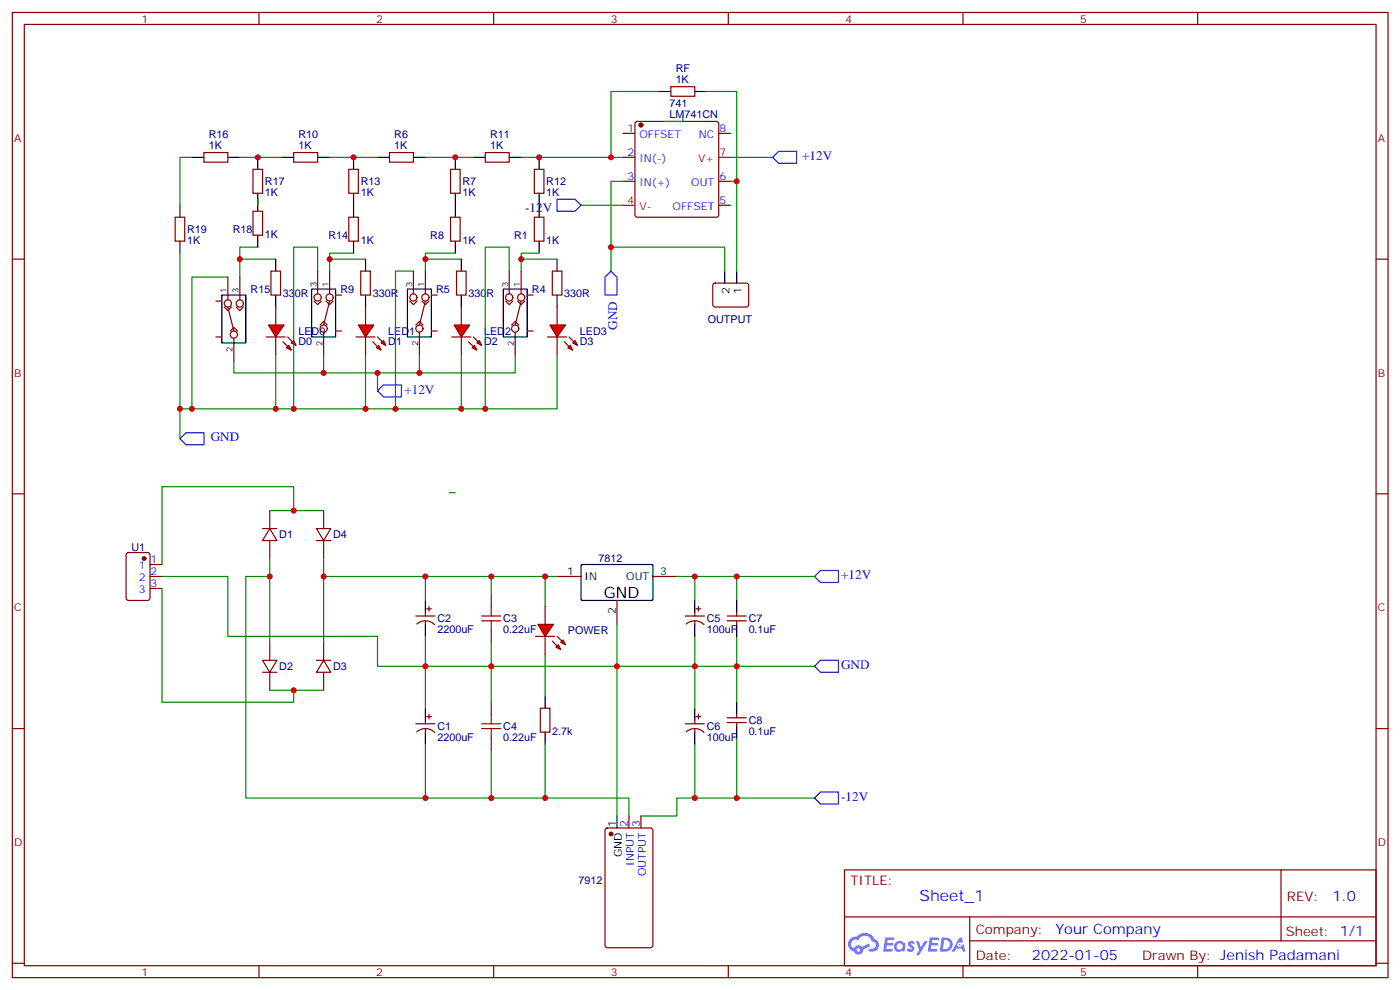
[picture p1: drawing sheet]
<svg xmlns="http://www.w3.org/2000/svg" width="413mm" height="292mm" viewBox="0 0 413 292" stroke-linecap="round" stroke-linejoin="round" font-family="sans-serif">
<g fill="none" stroke="#870000" stroke-width=".35">
<path d="M3.6 3.7h405.4v284.3h-405.4zM7.2 7.2h398.2v277.3h-398.2zM76.3 3.7v3.5M145.5 3.7v3.5M214.6 3.7v3.5M283.7 3.7v3.5M352.9 3.7v3.5M3.6 76.3h3.6M405.4 76.3h3.6M3.6 145.5h3.6M405.4 145.5h3.6M3.6 214.6h3.6"/>
<path d="M405.4 214.6h3.6M248.8 256.3h156.6v28.2h-156.6zM377.4 256.3v20.9M248.8 270.1h156.5M285.7 277.2h119.6M285.7 270.1v14.1M3.6 283.8h3.6M76.3 284.5v3.5M145.5 284.5v3.5M214.6 284.5v3.5M283.7 284.5v3.5M352.9 284.5v3.5"/>
<path d="M405.4 283.8h3.6"/>
</g>
<g fill="#5487ff">
<path d="M267.8 277.4a1.22 1.22 0 0 1 1.7 .3l-.4 .6a.47 .47 0 0 0-.3-.4 .47 .47 0 0 0-.5 .2l.2 .2a1.14 1.14 0 0 1 .7 1.7 1.14 1.14 0 0 1-1.9 0l-.2-.2 .5-.5 .7 .4a.29 .29 0 0 0 .4-.2 .29 .29 0 0 0-.3-.4 1.04 1.04 0 0 1-.6-1.7z"/>
<path d="M260.8 276.2h2.4l.3 .2-.1 .5h-1.9l-.1 .9h1.5l.4 .3-.4 .4h-1.6l-.2 1.1 1.8 .1 .1 .3-.1 .3h-2.7z"/>
<path d="M274 276.2h2.3l.3 .2-.1 .5h-1.8l-.1 .9h1.5l.3 .3-.4 .4h-1.6l-.1 1.1 1.7 .1 .2 .3-.2 .3h-2.6z"/>
<path d="M282.7 276.2h.7l.3 1.2-.6 .4a.69 .69 0 0 0-1 .2 .69 .69 0 0 0 .5 1 .69 .69 0 0 0 .8-.6l.5-.3 .6 2.2h-.8l-.2-.9h-1.8l-.5 .9h-.8z"/>
<path d="M269.9 277.3h.8l.6 1.8 1.1-1.8h.9l-2.6 4.2h-.8l.9-1.6z"/>
<path d="M277.5 276.2l-.6 4.1h1.3a2.11 2.11 0 0 0 2.5-2.1 2.11 2.11 0 0 0-2.5-2zM278.2 276.9a1.39 1.39 0 0 1 1.7 1.4 1.39 1.39 0 0 1-1.8 1.3h-.3z"/>
<path d="M263.8 277.8a1.54 1.54 0 0 0-.1 2.2 1.54 1.54 0 0 0 2.2 .1l.6 .2 .3-2.3-.2-.2h-.4a1.49 1.49 0 0 0-2.4 0zM264.1 278.8a.94 .94 0 0 1 1.8 0 .94 .94 0 0 1-1.8 0z"/>
<path d="M250.5 276.6a2.18 2.18 0 0 0 1.1 3.7 1.44 1.44 0 0 0 1.6 .9 1.44 1.44 0 0 0 1.2-1.5l2-1-.5-.7-1.9 .9a1.47 1.47 0 0 0-2.4 .5 1.39 1.39 0 0 1-.7-2 1.39 1.39 0 0 1 2-.4 2.12 2.12 0 0 1 2.2-1.3 2.12 2.12 0 0 1 1.9 1.7 1.14 1.14 0 0 1 1.1 1.4 1.14 1.14 0 0 1-1.7 .7 .43 .43 0 0 0-.5 .4 .43 .43 0 0 0 .4 .4 1.98 1.98 0 0 0 2.5-1.2 1.98 1.98 0 0 0-1.2-2.5 3.1 3.1 0 0 0-5.3-.7l-.9 .1zM252.4 279.9a.55 .55 0 0 1 1.1 0 .55 .55 0 0 1-1.1 0z"/>
<circle cx="282.7" cy="278.3" r=".26"/>
</g>
<circle cx="188.8" cy="36.8" r=".53" fill="#870000" stroke="#870000" stroke-width=".35"/>
<g fill="none" stroke="#870000" stroke-width=".35">
<path d="M183.6 39.3h3.5M187.3 36l.5-.2h23.3l.5 .2 .2 .5v26.8l-.3 .5-.4 .2h-23.3l-.5-.2-.2-.5v-26.8zM197.7 25.5h7v2.9h-7zM211.8 39.3h3.5M60.1 44.9h7v2.9h-7zM74.5 49.9h2.9v7h-2.9zM86.5 44.9h7.1v2.9h-7.1zM102.8 49.9h2.8v7h-2.8zM114.8 44.9h7v2.9h-7zM132.8 49.9h2.8v7h-2.8zM143 44.9h7v2.9h-7zM157.4 49.9h2.9v7h-2.9z"/>
<path d="M183.6 46.4h3.5M183.6 53.4h3.5M211.8 53.4h3.5M51.6 64h2.8v7h-2.8zM74.5 62.2h2.9v7.1h-2.9zM79.8 79.9h2.9v7h-2.9zM102.8 64h2.8v7h-2.8zM106.3 79.9h2.8v7h-2.8zM132.8 64h2.8v7h-2.8zM134.5 79.9h2.8v7h-2.8zM157.4 64h2.9v7h-2.9zM162.7 79.9h2.9v7h-2.9z"/>
<path d="M211.8 60.5h3.5M210.2 83.6l.5-.2 9.5 .1 .4 .6-.1 5.9-.6 .5-9.5-.1-.4-.7v-5.6zM77.4 155.7h4.2M79.5 155.7l2.1 3.5h-4.2zM79.5 150.4v5.3M79.5 159.2v5.3M93.2 155.7h4.3l-2.1 3.5zM93.2 159.2h4.3M95.4 150.4v5.3M95.4 159.2v5.3M125.7 179.4h1.4M126.4 178.6v1.5"/>
<path d="M144.7 175.1v3.5M164.1 169.8h7.1M181.8 176.9v7M192.4 169.8h7M205.1 179.4h1.4M205.8 178.6v1.5M77.4 194.5h4.2l-2.1 3.5zM77.4 198h4.2M79.5 189.2v5.3M79.5 198v5.3M93.2 194.5h4.3M95.4 194.5l2.1 3.5h-4.3z"/>
<path d="M95.4 189.2v5.3M95.4 198v5.3M122.5 181.5h5.7M122.8 183.9a3.8 3.8 0 0 1 5.2 .1M125.3 180.4v1.1M125.3 182.9v1M144.7 185.7v3.5M201.9 181.5h5.6M202.2 183.9a3.8 3.8 0 0 1 5.2 .1M204.7 180.4v1.1M204.7 182.9v1M122.5 213.2h5.7"/>
<path d="M122.8 215.6a3.8 3.8 0 0 1 5.2 .2M125.3 212.2v1M125.3 214.6v1.1M125.7 211.1h1.4M126.4 210.4v1.4M144.7 206.9v3.5M144.7 217.5v3.5M159.2 208.6h2.8v7.1h-2.8z"/>
</g>
<path d="M211.8 46.4h3.5M183.6 60.5h3.5" fill="none" stroke="#f00" stroke-width=".35"/>
<g fill="none" stroke="#000" stroke-width=".35">
<path d="M194.1 27h3.6M204.7 27h3.5M56.6 46.4h3.5M67.1 46.4h3.6M76 46.4v3.5M76 56.9v5.3M83 46.4h3.5M93.6 46.4h3.5M104.2 46.4v3.5M104.2 56.9v7.1M111.2 46.4h3.6M121.8 46.4h3.5"/>
<path d="M134.2 46.4v3.5M134.2 56.9v7.1M139.5 46.4h3.5M150 46.4h3.6M158.9 46.4v3.5M158.9 56.9v7.1M53 60.5v3.5M53 71v3.6M76 69.3v3.5M81.2 76.3v3.6M104.2 71v3.6M107.7 76.3v3.6"/>
<path d="M134.2 71v3.6M135.9 76.3v3.6M158.9 71v3.6M164.1 76.3v3.6M213.5 79.9v3.5M217.1 79.9v3.5M81.2 86.9v3.6M107.7 86.9v3.6M135.9 86.9v3.6M164.1 86.9v3.6M125.3 176.9v3.5M171.3 166.5l.3-.2h20.6l.2 .4-.1 10-.3 .2-20.6-.1-.2-.3z"/>
<path d="M204.7 176.9v3.5M125.3 183.9v3.6M204.7 183.9v3.6M125.3 208.6v3.6M125.3 215.7v3.5M160.6 205.1v3.5M160.6 215.7v3.5"/>
</g>
<g fill="none" stroke="#008700" stroke-width=".35">
<path d="M194.1 27h-14.1v19.4M201.2 34v1.8h-5.3M208.2 27h8.9v26.4M56.6 46.4h-3.6v14.1M76 46.4h7M104.2 46.4h7M134.2 46.4h5.3M158.9 46.4h24.7M183.6 53.4h-3.6v19.4h33.5v7.1M215.3 53.4h1.8v26.5M215.3 46.4h12.3M53 74.6v45.8h111.1v-15.8"/>
<path d="M70.7 76.3h10.5M76 72.8h-5.3v8.8M97.1 76.3h10.6M104.2 74.6h-7.1v5.3M125.3 76.3h10.6M134.2 74.6h-8.9v5.3M153.6 76.3h10.5M158.9 74.6h-5.3v5.3M171.2 60.5h12.4M180 72.8v7.1M81.2 104.6v15.8M95.4 104.6v5.3h-26.5v-3.6"/>
<path d="M107.7 104.6v15.8M111.2 109.9v5.2M123.6 104.6v5.3h-28.2M135.9 104.6v15.8M151.8 104.6v5.3h-28.2M53 120.4v8.9M79.5 150.4h15.9M47.7 169.8h19.4v17.7h44.1v8.8h14.1v12.3M79.5 164.5v24.7M95.4 169.8h65.2v8.8M95.4 164.5v24.7M204.7 176.9v-7.1h12.4v7.1"/>
<path d="M217.1 169.8h22.9M144.7 189.2v7.1h-19.4M160.6 192.8v12.3M181.8 183.9v12.4h-37.1v10.6M217.1 187.5v8.8h-35.3v44.1M240 196.3h-22.9v10.6M79.5 203.3h15.9M125.3 219.2v15.9M240 235.1h-40.6v5.3h-10.6"/>
</g>
<path d="M144.7 178.6v2.9M141.9 181.5h5.7M141.9 182.9h5.7M144.7 182.9v2.8M141.9 213.2h5.7M141.9 214.6h5.7M144.7 210.4v2.8M144.7 214.6v2.9" fill="none" stroke="#a10000" stroke-width=".35"/>
<path d="M164.1 58.7h5.3l1.8 1.8-1.8 1.7h-5.3zM227.6 46.4l1.8-1.8h5.3v3.5h-5.3zM180 79.9l1.8 1.7v5.3h-3.5v-5.3zM111.2 115.1l1.8-1.7h5.3v3.5h-5.3zM53 129.3l1.8-1.8h5.3v3.5h-5.3zM240 169.8l1.8-1.7h5.3v3.5h-5.3zM240 196.3l1.8-1.8h5.3v3.5h-5.3zM240 235.1l1.8-1.8h5.3v3.6h-5.3z" fill="none" stroke="#00f" stroke-width=".35"/>
<g fill="#f00" stroke="#870000" stroke-width=".35">
<path d="M79.1 95.7h4.6l-2.5 3.6z"/>
<path d="M78.4 99.3h5.7z"/>
</g>
<g fill="#870000" stroke="#870000" stroke-width=".35">
<path d="M84.8 99.3l1.4 1.4z"/>
<path d="M83.4 100.7l1.4 1.4z"/>
</g>
<g fill="#f00" stroke="#870000" stroke-width=".35">
<path d="M85.8 101l.7-.7 .7 1.4z"/>
<path d="M85.1 101.7l.7 1.5-1.4-.8z"/>
</g>
<path d="M81.2 90.5v5.2M81.2 99.3v5.3" fill="none" stroke="#870000" stroke-width=".35"/>
<g fill="#f00" stroke="#870000" stroke-width=".35">
<path d="M105.6 95.7h4.6l-2.5 3.6z"/>
<path d="M104.9 99.3h5.6z"/>
</g>
<g fill="#870000" stroke="#870000" stroke-width=".35">
<path d="M111.2 99.3l1.4 1.4z"/>
<path d="M109.8 100.7l1.4 1.4z"/>
</g>
<g fill="#f00" stroke="#870000" stroke-width=".35">
<path d="M112.3 101l.7-.7 .7 1.4z"/>
<path d="M110.9 102.4l.7-.7 .7 1.5z"/>
</g>
<path d="M107.7 90.5v5.2M107.7 99.3v5.3" fill="none" stroke="#870000" stroke-width=".35"/>
<g fill="#f00" stroke="#870000" stroke-width=".35">
<path d="M133.8 95.7h4.6l-2.5 3.6z"/>
<path d="M133.1 99.3h5.6z"/>
</g>
<g fill="#870000" stroke="#870000" stroke-width=".35">
<path d="M139.5 99.3l1.4 1.4z"/>
<path d="M138 100.7l1.5 1.4z"/>
</g>
<g fill="#f00" stroke="#870000" stroke-width=".35">
<path d="M140.5 101l.7-.7 .7 1.4z"/>
<path d="M139.1 102.4l.7-.7 .7 1.5z"/>
</g>
<path d="M135.9 90.5v5.2M135.9 99.3v5.3" fill="none" stroke="#870000" stroke-width=".35"/>
<g fill="#f00" stroke="#870000" stroke-width=".35">
<path d="M162 95.7h4.6l-2.5 3.6z"/>
<path d="M161.3 99.3h5.7z"/>
</g>
<g fill="#870000" stroke="#870000" stroke-width=".35">
<path d="M167.7 99.3l1.4 1.4z"/>
<path d="M166.3 100.7l1.4 1.4z"/>
</g>
<g fill="#f00" stroke="#870000" stroke-width=".35">
<path d="M168.7 101l.7-.7 .7 1.4z"/>
<path d="M167.3 102.4l.7-.7 .7 1.5z"/>
</g>
<path d="M164.1 90.5v5.2M164.1 99.3v5.3" fill="none" stroke="#870000" stroke-width=".35"/>
<g fill="#f00" stroke="#870000" stroke-width=".35">
<path d="M158.5 183.9h4.6l-2.5 3.6z"/>
<path d="M157.8 187.5h5.6z"/>
</g>
<g fill="#870000" stroke="#870000" stroke-width=".35">
<path d="M164.1 187.5l1.5 1.4z"/>
<path d="M162.7 188.9l1.4 1.4z"/>
</g>
<g fill="#f00" stroke="#870000" stroke-width=".35">
<path d="M165.2 189.2l.7-.7 .7 1.4z"/>
<path d="M163.8 190.6l.7-.7 .7 1.4z"/>
</g>
<g fill="none" stroke="#870000" stroke-width=".35">
<path d="M93.6 79.9v6.7M97.1 79.9v6.7M121.8 79.9v6.7M125.3 79.9v6.7M150 79.9v6.7M153.6 79.9v6.7M63.6 99.3h1.8M63.6 88.7h1.8M66.1 90.5l1 1 1.1-1M67.1 90.5l1.8 7M67.1 81.6v6.7M67.8 97.5l1.1-1.1 1.1 1.1"/>
<path d="M68.9 99.6v6.7M69.6 90.5l1.1 1 1-1M70.7 81.6v6.7M92.5 88.7l1.1 1 1.1-1M94.3 95.7l1.1-1 1 1M95.4 97.9v6.7M96.1 88.7l1 1 1.1-1M97.1 88.7l-1.7 7M98.9 97.5h1.7M98.9 86.9h1.7M120.8 88.7l1 1 1.1-1M122.5 95.7l1.1-1 1 1"/>
<path d="M123.6 97.9v6.7M124.3 88.7l1 1 1.1-1M125.3 88.7l-1.7 7M127.1 97.5h1.8M127.1 86.9h1.8M149 88.7l1 1 1.1-1M150.7 95.7l1.1-1 1.1 1M151.8 97.9v6.7M152.5 88.7l1.1 1 1-1M153.6 88.7l-1.8 7M155.3 97.5h1.8M155.3 86.9h1.8"/>
<path d="M37.4 163l.5-.2h5.6l.6 .4 .1 13-.5 .6-5.8 .1-.7-.5-.1-12.9zM44.2 166.3h3.5M44.2 169.8h3.5M44.2 173.4h3.5M160.6 178.6v5.3M160.6 187.5v5.3M214.2 182.9h5.7M214.2 181.5h5.7M217.1 180.4v1.1M217.1 182.9v1M201.9 213.2h5.6M202.2 215.6a3.8 3.8 0 0 1 5.2 .2"/>
<path d="M204.7 212.2v1M204.7 214.6v1.1M205.1 211.1h1.4M205.8 210.4v1.4M214.2 212.9h5.7M214.2 211.5h5.7M217.1 210.4v1.1M217.1 212.9v1M178.5 244.1l.5-.2h12.7l.6 .4 .1 34.2-.5 .6-12.9 .1-.7-.5v-34.1zM185.3 240.4v3.5M188.8 240.4v3.5"/>
<circle cx="67.1" cy="89.4" r="1.06"/>
<circle cx="68.9" cy="98.6" r="1.06"/>
<circle cx="70.7" cy="89.4" r="1.06"/>
<circle cx="93.6" cy="87.6" r="1.06"/>
<circle cx="95.4" cy="96.8" r="1.06"/>
<circle cx="97.1" cy="87.6" r="1.06"/>
<circle cx="121.8" cy="87.6" r="1.06"/>
<circle cx="123.6" cy="96.8" r="1.06"/>
<circle cx="125.3" cy="87.6" r="1.06"/>
<circle cx="150" cy="87.6" r="1.06"/>
<circle cx="151.8" cy="96.8" r="1.06"/>
<circle cx="153.6" cy="87.6" r="1.06"/>
</g>
<g fill="none" stroke="#008700" stroke-width=".35">
<path d="M70.7 46.4h5.3M76 58.7v1.8M97.1 46.4h7.1M125.3 46.4h8.9M153.6 46.4h5.3M93.6 79.9v-7.1h-7.1v47.6M121.8 79.9h-5.3v40.5M150 79.9v-7.1h-7v47.6M67.1 81.6h-10.5v38.8M86.5 150.4v-7h-38.8v22.9M132.4 145.1h1.8M47.7 173.4v33.5h38.8v-3.6"/>
<path d="M79.5 169.8h-7.1v65.3h112.9v5.3M125.3 169.8v7.1M144.7 169.8v5.3M160.6 169.8h3.5M199.4 169.8h5.3M125.3 187.5v8.8M204.7 187.5v21.1M160.6 219.2v15.9M204.7 219.2v15.9M217.1 217.5v17.6M144.7 221v14.1"/>
</g>
<path d="M65.4 86.9h7v14.1h-7zM91.8 85.2h7.1v14.1h-7.1zM120.1 85.2h7v14.1h-7zM148.3 85.2h7v14.1h-7zM217.1 176.9v3.5M217.1 183.9v3.6M204.7 208.6v3.6M204.7 215.7v3.5M217.1 206.9v3.5M217.1 213.9v3.6M181.8 240.4v3.5" fill="none" stroke="#000" stroke-width=".35"/>
<g fill="#870000" stroke="#870000" stroke-width=".35">
<circle cx="42.4" cy="164.5" r=".53"/>
<circle cx="180" cy="245.7" r=".53"/>
</g>
<g fill="#c00">
<circle cx="180" cy="46.4" r=".88"/>
<circle cx="217.1" cy="53.4" r=".88"/>
<circle cx="153.6" cy="76.3" r=".88"/>
<circle cx="125.3" cy="76.3" r=".88"/>
<circle cx="97.1" cy="76.3" r=".88"/>
<circle cx="81.2" cy="120.4" r=".88"/>
<circle cx="107.7" cy="120.4" r=".88"/>
<circle cx="135.9" cy="120.4" r=".88"/>
<circle cx="217.1" cy="196.3" r=".88"/>
<circle cx="217.1" cy="169.8" r=".88"/>
<circle cx="95.4" cy="109.9" r=".88"/>
<circle cx="123.6" cy="109.9" r=".88"/>
<circle cx="111.2" cy="109.9" r=".88"/>
<circle cx="180" cy="72.8" r=".88"/>
<circle cx="53" cy="120.4" r=".88"/>
<circle cx="56.6" cy="120.4" r=".88"/>
<circle cx="86.5" cy="120.4" r=".88"/>
<circle cx="116.5" cy="120.4" r=".88"/>
<circle cx="143" cy="120.4" r=".88"/>
<circle cx="76" cy="46.4" r=".88"/>
<circle cx="104.2" cy="46.4" r=".88"/>
<circle cx="134.2" cy="46.4" r=".88"/>
<circle cx="158.9" cy="46.4" r=".88"/>
<circle cx="144.7" cy="196.3" r=".88"/>
<circle cx="181.8" cy="196.3" r=".88"/>
<circle cx="204.7" cy="169.8" r=".88"/>
<circle cx="204.7" cy="235.1" r=".88"/>
<circle cx="204.7" cy="196.3" r=".88"/>
<circle cx="217.1" cy="235.1" r=".88"/>
<circle cx="160.6" cy="169.8" r=".88"/>
<circle cx="70.7" cy="76.3" r=".88"/>
<circle cx="125.3" cy="196.3" r=".88"/>
<circle cx="160.6" cy="235.1" r=".88"/>
<circle cx="86.5" cy="150.4" r=".88"/>
<circle cx="86.5" cy="203.3" r=".88"/>
<circle cx="95.4" cy="169.8" r=".88"/>
<circle cx="125.3" cy="169.8" r=".88"/>
<circle cx="79.5" cy="169.8" r=".88"/>
<circle cx="125.3" cy="235.1" r=".88"/>
<circle cx="144.7" cy="169.8" r=".88"/>
<circle cx="144.7" cy="235.1" r=".88"/>
</g>
<text font-size="4.6" x="177.9" y="176.2">GND</text>
<text font-size="4.6" fill="#00f" x="270.9" y="265.3">Sheet_1</text>
<g font-size="4.2" fill="#00f">
<text x="392.6" y="265.5">1.0</text>
<text x="311" y="275.1">Your Company</text>
<text x="304.1" y="282.9">2022-01-05</text>
</g>
<g font-size="3.9" fill="#00f">
<text x="236.4" y="47.1">+12V</text>
<text x="154.7" y="62.3">-12V</text>
<text x="181.9" y="97.2" transform="rotate(-90 181.9 97.2)">GND</text>
<text x="119.1" y="116">+12V</text>
<text x="62.1" y="129.9">GND</text>
<text x="247.8" y="170.6">+12V</text>
<text x="247.8" y="197">GND</text>
<text x="247.8" y="235.8">-12V</text>
</g>
<g font-size="3.9" fill="#800">
<text x="250.6" y="260.8">TITLE:</text>
<text x="379.2" y="265.5">REV:</text>
<text x="287.5" y="275">Company:</text>
<text x="378.9" y="275.7">Sheet: 1/1</text>
<text x="287.5" y="282.7">Date:</text>
<text x="336.5" y="282.8">Drawn By: Jenish Padamani</text>
</g>
<g font-size="3.2" fill="#800">
<text x="41.7" y="6.7">1</text>
<text x="110.9" y="6.7">2</text>
<text x="180" y="6.7">3</text>
<text x="249.2" y="6.7">4</text>
<text x="318.3" y="6.7">5</text>
<text x="4.2" y="41.8">A</text>
<text x="406" y="41.8">A</text>
<text x="4.2" y="110.9">B</text>
<text x="406" y="110.9">B</text>
<text x="4.2" y="180.1">C</text>
<text x="406" y="180.1">C</text>
<text x="4.2" y="249.2">D</text>
<text x="406" y="249.2">D</text>
<text x="41.7" y="287.5">1</text>
<text x="110.9" y="287.5">2</text>
<text x="180" y="287.5">3</text>
<text x="249.2" y="287.5">4</text>
<text x="318.3" y="287.5">5</text>
</g>
<g font-size="3.2" fill="#000080">
<text x="199.1" y="21.3">RF</text>
<text x="199.1" y="24.5">1K</text>
<text x="197.3" y="34.6">LM741CN</text>
<text x="197.3" y="31.5">741</text>
<text x="61.5" y="40.7">R16</text>
<text x="88" y="40.7">R10</text>
<text x="116.2" y="40.7">R6</text>
<text x="144.4" y="40.7">R11</text>
<text x="61.5" y="43.9">1K</text>
<text x="88" y="43.9">1K</text>
<text x="116.2" y="43.9">1K</text>
<text x="144.4" y="43.9">1K</text>
<text x="78.1" y="57.6">1K</text>
<text x="78.1" y="54.5">R17</text>
<text x="106.3" y="57.6">1K</text>
<text x="106.3" y="54.5">R13</text>
<text x="136.3" y="57.6">1K</text>
<text x="136.3" y="54.5">R7</text>
<text x="161" y="57.6">1K</text>
<text x="161" y="54.5">R12</text>
<text x="55.1" y="71.9">1K</text>
<text x="55.1" y="68.7">R19</text>
<text x="68.6" y="68.7">R18</text>
<text x="78.1" y="70">1K</text>
<text x="96.8" y="70.4">R14</text>
<text x="106.3" y="71.8">1K</text>
<text x="126.8" y="70.4">R8</text>
<text x="136.3" y="71.8">1K</text>
<text x="151.5" y="70.4">R1</text>
<text x="161" y="71.8">1K</text>
<text x="73.8" y="86.3">R15</text>
<text x="83.4" y="87.6">330R</text>
<text x="100.3" y="86.3">R9</text>
<text x="109.8" y="87.6">330R</text>
<text x="128.5" y="86.3">R5</text>
<text x="138" y="87.6">330R</text>
<text x="156.7" y="86.3">R4</text>
<text x="166.3" y="87.6">330R</text>
<text x="208.5" y="95.1">OUTPUT</text>
<text x="87.9" y="101.7">D0</text>
<text x="87.9" y="98.6">LED0</text>
<text x="114.4" y="101.7">D1</text>
<text x="114.4" y="98.6">LED1</text>
<text x="142.6" y="101.7">D2</text>
<text x="142.6" y="98.6">LED2</text>
<text x="170.9" y="101.7">D3</text>
<text x="170.9" y="98.6">LED3</text>
<text x="82.3" y="158.5">D1</text>
<text x="98.2" y="158.5">D4</text>
<text x="38.7" y="162.2">U1</text>
<text x="176.4" y="165.6">7812</text>
<text x="128.9" y="183.3">C2</text>
<text x="148.3" y="183.3">C3</text>
<text x="208.2" y="183.2">C5</text>
<text x="220.6" y="183.3">C7</text>
<text x="128.9" y="186.5">2200uF</text>
<text x="148.3" y="186.5">0.22uF</text>
<text x="167.3" y="186.8">POWER</text>
<text x="208.2" y="186.4">100uF</text>
<text x="220.6" y="186.5">0.1uF</text>
<text x="82.3" y="197.3">D2</text>
<text x="98.2" y="197.3">D3</text>
<text x="128.9" y="215">C1</text>
<text x="148.3" y="215.1">C4</text>
<text x="208.2" y="215">C6</text>
<text x="220.6" y="213.3">C8</text>
<text x="128.9" y="218.2">2200uF</text>
<text x="148.3" y="218.3">0.22uF</text>
<text x="162.7" y="216.4">2.7k</text>
<text x="208.2" y="218.2">100uF</text>
<text x="220.6" y="216.5">0.1uF</text>
<text x="170.5" y="260.5">7912</text>
</g>
<g font-size="3.2" fill="#00f">
<text x="184.9" y="38.9">1</text>
<text x="188.4" y="40.7">OFFSET</text>
<text x="205.9" y="40.7">NC</text>
<text x="211.9" y="38.9">8</text>
<text x="184.9" y="46">2</text>
<text x="188.4" y="47.8">IN(-)</text>
<text x="184.9" y="53.1">3</text>
<text x="211.9" y="53.1">6</text>
<text x="188.4" y="54.8">IN(+)</text>
<text x="203.7" y="54.8">OUT</text>
<text x="198.2" y="61.9">OFFSET</text>
<text x="211.9" y="60.1">5</text>
<text x="40.9" y="167.7">1</text>
<text x="44.4" y="165.9">1</text>
<text x="40.9" y="171.2">2</text>
<text x="44.4" y="169.5">2</text>
<text x="44.4" y="173">3</text>
<text x="40.9" y="174.8">3</text>
<text x="185" y="243.7" transform="rotate(-90 185 243.7)">2</text>
<text x="188.5" y="243.7" transform="rotate(-90 188.5 243.7)">3</text>
<text x="186.7" y="255.1" transform="rotate(-90 186.7 255.1)">INPUT</text>
<text x="190.3" y="258.2" transform="rotate(-90 190.3 258.2)">OUTPUT</text>
</g>
<g font-size="3.2" fill="#f00">
<text x="205.7" y="47.8">V+</text>
<text x="211.9" y="46">7</text>
<text x="184.9" y="60.1">4</text>
<text x="188.4" y="61.9">V-</text>
</g>
<g font-size="3.2">
<text x="214.9" y="86.7" transform="rotate(-90 214.9 86.7)">2</text>
<text x="218.5" y="86.7" transform="rotate(-90 218.5 86.7)">1</text>
<text x="167.1" y="169.5">1</text>
<text x="172.3" y="170.9">IN</text>
<text x="184.5" y="170.9">OUT</text>
<text x="194.5" y="169.5">3</text>
<text x="181.4" y="181" transform="rotate(-90 181.4 181)">2</text>
<text x="181.4" y="243.7" transform="rotate(-90 181.4 243.7)">1</text>
<text x="183.2" y="252.5" transform="rotate(-90 183.2 252.5)">GND</text>
</g>
<g font-size="2.5">
<text x="66.8" y="86.2" transform="rotate(-90 66.8 86.2)">1</text>
<text x="70.3" y="86.2" transform="rotate(-90 70.3 86.2)">3</text>
<text x="93.2" y="84.5" transform="rotate(-90 93.2 84.5)">3</text>
<text x="96.8" y="84.5" transform="rotate(-90 96.8 84.5)">1</text>
<text x="121.5" y="84.5" transform="rotate(-90 121.5 84.5)">3</text>
<text x="125" y="84.5" transform="rotate(-90 125 84.5)">1</text>
<text x="149.7" y="84.5" transform="rotate(-90 149.7 84.5)">3</text>
<text x="153.2" y="84.5" transform="rotate(-90 153.2 84.5)">1</text>
<text x="95" y="101.9" transform="rotate(-90 95 101.9)">2</text>
<text x="123.2" y="101.9" transform="rotate(-90 123.2 101.9)">2</text>
<text x="151.4" y="101.9" transform="rotate(-90 151.4 101.9)">2</text>
<text x="68.5" y="103.7" transform="rotate(-90 68.5 103.7)">2</text>
</g>
</svg>
